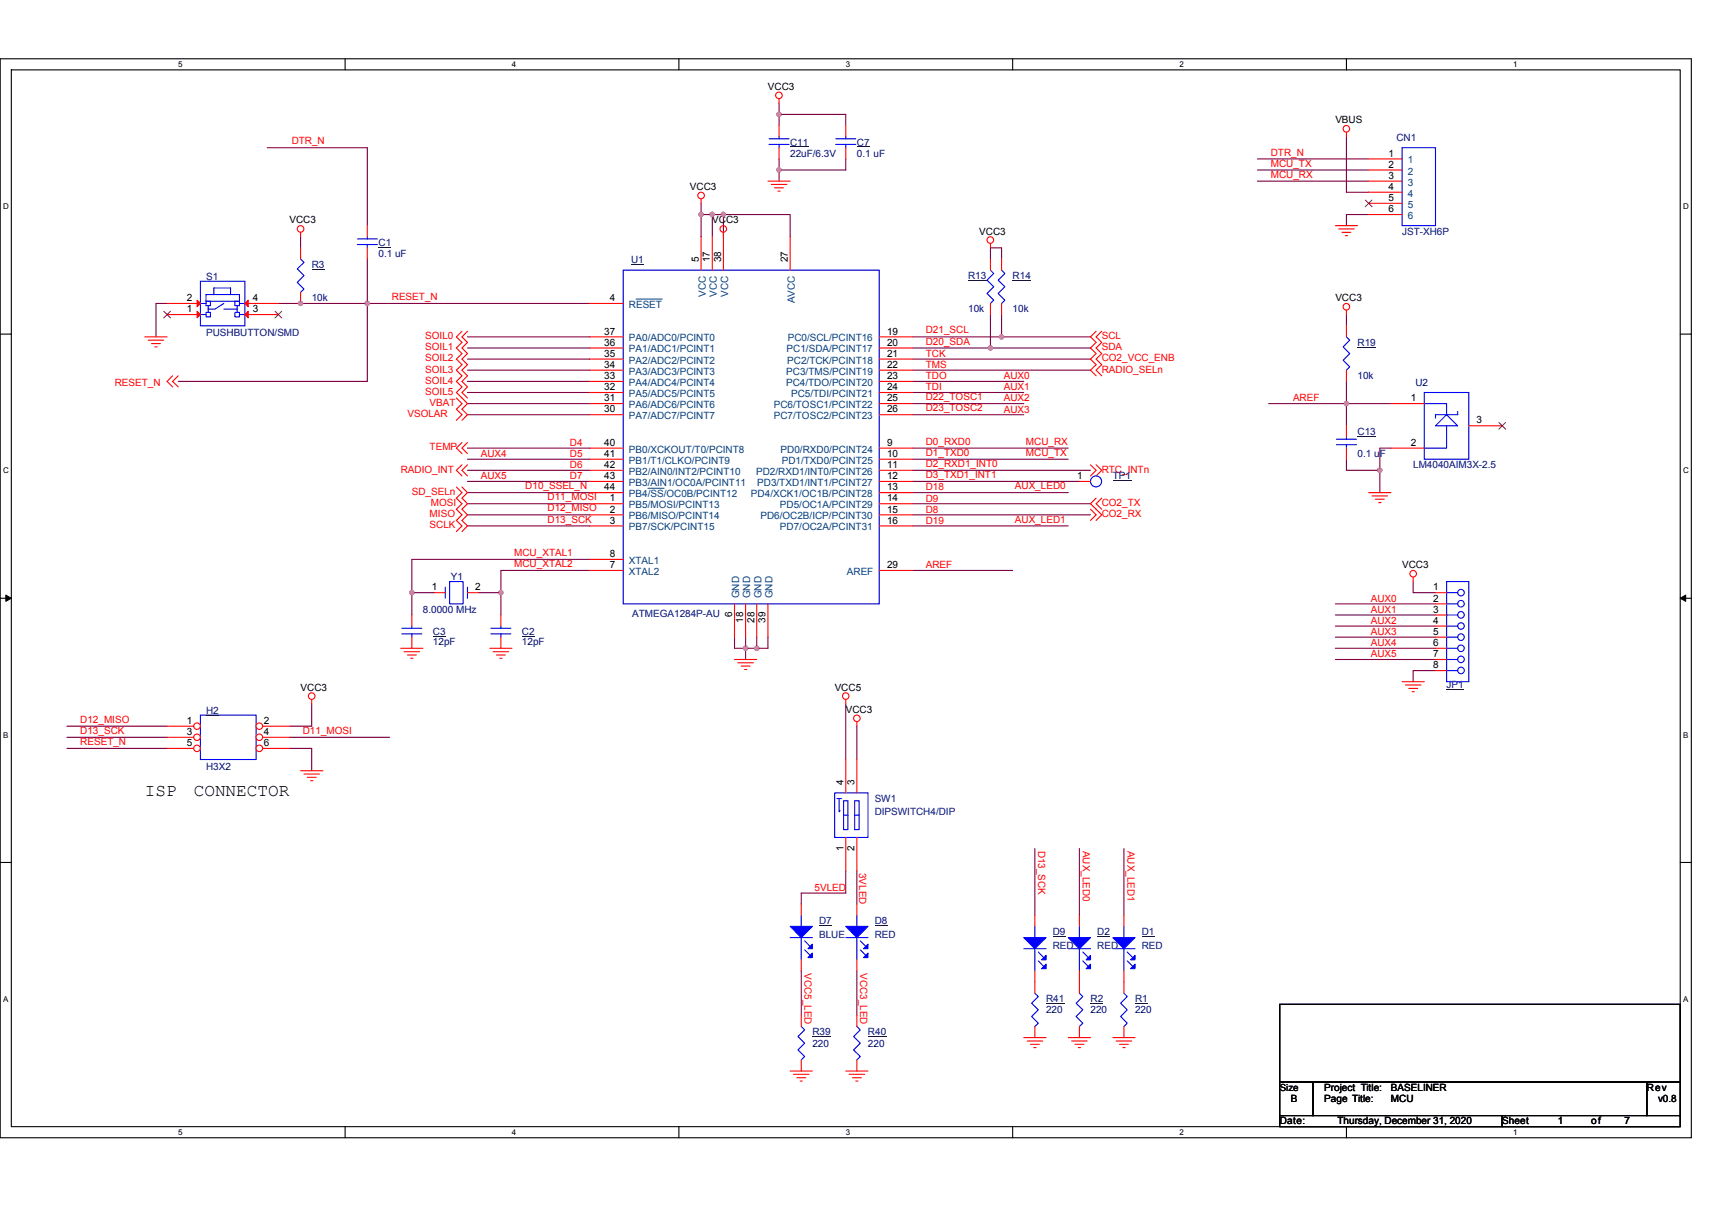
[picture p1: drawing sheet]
<svg xmlns="http://www.w3.org/2000/svg" width="297mm" height="210mm" viewBox="0 0 297 210" stroke-linecap="round" stroke-linejoin="round" font-family="sans-serif">
<path d="M0 10.2h293.5v187.2h-293.5zM2 12.1h289.5v183.4h-289.5z" fill="none" stroke="#000" stroke-width=".19"/>
<g fill="#fff">
<path d="M30.9 10.4h.8v1.6h-.8z"/>
<path d="M30.9 195.7h.8v1.6h-.8z"/>
</g>
<path d="M59.9 10.2v1.9M59.9 195.5v1.9" fill="none" stroke="#000" stroke-width=".19"/>
<g fill="#fff">
<path d="M88.8 10.4h.8v1.6h-.8z"/>
<path d="M88.8 195.7h.8v1.6h-.8z"/>
</g>
<path d="M117.8 10.2v1.9M117.8 195.5v1.9" fill="none" stroke="#000" stroke-width=".19"/>
<g fill="#fff">
<path d="M146.7 10.4h.8v1.6h-.8z"/>
<path d="M146.7 195.7h.8v1.6h-.8z"/>
</g>
<path d="M175.7 10.2v1.9M175.7 195.5v1.9" fill="none" stroke="#000" stroke-width=".19"/>
<g fill="#fff">
<path d="M204.7 10.4h.7v1.6h-.7z"/>
<path d="M204.7 195.7h.7v1.6h-.7z"/>
</g>
<path d="M233.6 10.2v1.9M233.6 195.5v1.9" fill="none" stroke="#000" stroke-width=".19"/>
<g fill="#fff">
<path d="M262.6 10.4h.7v1.6h-.7z"/>
<path d="M262.6 195.7h.7v1.6h-.7z"/>
<path d="M.5 35.1h1v1.5h-1z"/>
<path d="M292 35.1h1v1.5h-1z"/>
<path d="M.5 80.9h1v1.5h-1z"/>
<path d="M292 80.9h1v1.5h-1z"/>
</g>
<path d="M0 58h2M291.5 58h2" fill="none" stroke="#000" stroke-width=".19"/>
<g fill="#fff">
<path d="M.5 126.7h.9v1.6h-.9z"/>
<path d="M292 126.7h.9v1.6h-.9z"/>
</g>
<path d="M0 103.8h2M291.5 103.8h2" fill="none" stroke="#000" stroke-width=".19"/>
<path d="M1 103.3l1 .5-1 .6zM291.5 103.8l1-.5v1.1z" fill="#000" stroke="#000" stroke-width=".17"/>
<g fill="#fff">
<path d="M.5 172.6h.9v1.5h-.9z"/>
<path d="M292 172.6h.9v1.5h-.9z"/>
</g>
<path d="M0 149.7h2M291.5 149.7h2M222 174.3h69.5v13.5h-69.5zM222 187.8h5.8v5.8h-5.8zM222 193.6h38.6v1.9h-38.6zM227.8 187.8h57.9v5.8h-57.9zM260.6 193.6h30.9v1.9h-30.9zM285.7 187.8h5.8v5.8h-5.8z" fill="none" stroke="#000" stroke-width=".19"/>
<g fill="none" stroke="#800040" stroke-width=".19">
<path d="M135.2 19.9v1.9M135.2 17.9v2M135.2 19.9h11.5v1.9M46.4 25.6h17.3v13.6M121.6 35.3v1.9h2M121.6 37.2v3.9M123.6 37.2h1.9M123.6 37.2v3.9M125.5 37.2h11.6v3.9M125.5 37.2v3.9M135.2 27.6v1.9M135.2 29.5v1.9"/>
<path d="M146.7 27.6v1.9h-11.5M218.2 29.5h19.3M218.2 27.6h19.3M218.2 31.4h19.3M233.6 23.7v9.7h3.9M237.5 37.2h-3.9v2M29 52.7h-1.9v5.8M48.3 52.7h15.4M52.2 41.1v1.9M63.7 52.7v13.5h-32.8M63.7 44.9v7.8M63.7 52.7h38.6"/>
<path d="M81.1 58.5h21.2M158.3 58.5h15.5M171.8 54.6v5.8h17.4M171.8 44.9v-1.9h2v1.9M173.8 58.5h15.4M173.8 54.6v3.9M233.6 54.6v1.9M81.1 68.1h21.2M81.1 77.8h21.2M81.1 79.7h21.2M81.1 70h21.2M81.1 72h21.2"/>
<path d="M81.1 64.2h21.2M81.1 66.2h21.2M81.1 62.3h21.2M81.1 60.4h21.2M158.3 68.1h19.3M158.3 66.2h19.3M158.3 70h19.3M158.3 72h19.3M158.3 64.2h30.9M158.3 62.3h30.9M158.3 79.7h27.1M158.3 77.8h27.1"/>
<path d="M158.3 60.4h13.5M220.1 70h13.5v3.9M233.6 79.7v1.9h5.8M233.6 66.2v3.8h7.7M241.3 77.8h-1.9v3.8M81.1 85.5h21.2M81.1 83.5h21.2M81.1 89.3h21.2M81.1 87.4h21.2M81.1 91.3h21.2M81.1 81.6h21.2M102.3 97.1h-30.8v5.7"/>
<path d="M102.3 99h-15.4v3.8M158.3 83.5h29M158.3 81.6h30.9M158.3 89.3h30.9M158.3 87.4h30.9M158.3 99h17.4M158.3 85.5h27.1M158.3 91.3h27.1M239.4 81.6v3.9M71.5 102.8h3.8M71.5 102.8v3.9M83 102.8h3.9"/>
<path d="M86.9 102.8v3.9M127.4 110.6v1.9h2M129.4 110.6v1.9M129.4 112.5h1.9M129.4 112.5v1.9M131.3 110.6v1.9M133.2 110.6v1.9h-1.9M231.7 106.7h17.4M231.7 108.6h17.4M231.7 110.6h17.4M231.7 112.5h17.4M231.7 114.4h17.4"/>
<path d="M231.7 104.8h17.4M245.2 100.9v1.9h3.9M249.1 116.4h-3.9v1.9M11.6 126h17.4M11.6 128h17.4M11.6 129.9h17.4M50.2 128h17.4M50.2 129.9h3.9v3.9M54.1 122.2v3.8h-3.9M146.7 122.2v9.6M148.7 126v5.8M146.7 151.1v3.9h-7.7v1.9"/>
<path d="M148.7 151.1v5.8M179.6 147.3v11.5M187.3 147.3v11.5M195 147.3v11.5M139 168.5v7.7M148.7 168.5v7.7"/>
</g>
<g fill="#f0f" stroke="#f0f" stroke-width=".19">
<circle cx="121.6" cy="37.2" r=".38"/>
<circle cx="125.5" cy="37.2" r=".38"/>
<circle cx="123.6" cy="37.2" r=".38"/>
<circle cx="129.3" cy="112.5" r=".38"/>
<circle cx="131.3" cy="112.5" r=".38"/>
<circle cx="171.8" cy="60.4" r=".38"/>
<circle cx="173.8" cy="58.4" r=".38"/>
<circle cx="63.7" cy="52.6" r=".38"/>
<circle cx="52.1" cy="52.6" r=".38"/>
<circle cx="135.2" cy="19.8" r=".38"/>
<circle cx="135.2" cy="29.5" r=".38"/>
<circle cx="86.9" cy="102.8" r=".38"/>
<circle cx="71.4" cy="102.8" r=".38"/>
<circle cx="239.4" cy="81.6" r=".38"/>
<circle cx="233.6" cy="70" r=".38"/>
</g>
<g fill="none" stroke="#f00" stroke-width=".19">
<path d="M135.2 17.1v.8M63.7 39.2v1.9M121.6 34.5v.8M133.2 31.4h3.9M133.8 32h2.7M134.4 32.6h1.5M135 33.2h.4M146.7 21.8v1.9M146.7 25.6v2M231.7 39.2h3.8M232.3 39.7h2.7M233.6 22.9v.8"/>
<path d="M237.5 27.6h5.8M237.5 29.5h5.8M237.5 31.4h5.8M237.5 33.4h5.8M237.5 35.3h5.8M237.5 37.2h5.8M25.1 58.5h3.9M25.7 59h2.7M26.3 59.6h1.5M29 54.6h5.8M29 52.7h5.8M42.5 54.6h5.8"/>
<path d="M42.5 52.7h5.8M52.2 40.3v.8M52.2 43v1.9M52.2 50.7v2M63.7 43v1.9M80.2 57.5l-1 1 1 .9-1 1 1 1-1 .9 1 1-1 .9 1 1-1 1 1 .9-1 1 1.9 1.9-.9 1 .9 1-.9 .9M81.1 57.5l-.9 1 .9 .9-.9 1 .9 1-.9 .9 .9 1-.9 .9 .9 1-.9 1 .9 .9-.9 1 .9 1M102.3 52.7h5.8M102.3 58.5h5.8M121.6 41.1v5.8M123.6 41.1v5.8M125.5 40.3v6.6"/>
<path d="M137.1 41.1v5.8M152.5 58.5h5.8M171.8 42.2v.8M173.8 44.9v2M173.8 52.7v1.9M190.2 57.5l-1 1 1 .9-1 1 1 1-1 .9 1 1-1 .9 1 1M191.2 57.5l-1 1 1 .9-1 1 1 1-1 .9 1 1-1 .9 1 1M232.9 40.3h1.5M233.4 40.9h.4M233.6 53.8v.8M26.9 60.2h.4M29.9 65.2l-.9 1 .9 .9"/>
<path d="M30.9 65.2l-1 1 1 .9M79.2 69.1l1 .9-1 1 1 1-1 .9M80.2 76.8l-1 1 1 .9M81.1 76.8l-.9 1 .9 .9M102.3 72h5.8M102.3 70h5.8M102.3 68.1h5.8M102.3 66.2h5.8M102.3 64.2h5.8M102.3 62.3h5.8M102.3 60.4h5.8M102.3 77.8h5.8"/>
<path d="M102.3 79.7h5.8M152.5 77.8h5.8M152.5 79.7h5.8M152.5 66.2h5.8M152.5 68.1h5.8M152.5 70h5.8M152.5 72h5.8M152.5 60.4h5.8M152.5 62.3h5.8M152.5 64.2h5.8M233.6 73.9v1.9M233.6 77.8v1.9"/>
<path d="M79.2 84.5l1 1-1 .9 1 1-1 1 1 .9-1 1 1 1-1 .9M80.2 84.5l.9 1-.9 .9 .9 1-.9 1 .9 .9-.9 1 .9 1-.9 .9M80.2 80.7l-1 .9 1 1M81.1 80.7l-.9 .9 .9 1M102.3 87.4h5.8M102.3 89.3h5.8M102.3 91.3h5.8M102.3 99h5.8M102.3 97.1h5.8M102.3 81.6h5.8M102.3 83.5h5.8M102.3 85.5h5.8"/>
<path d="M152.5 81.6h5.8M152.5 99h5.8M152.5 85.5h5.8M152.5 87.4h5.8M152.5 89.3h5.8M152.5 91.3h5.8M152.5 83.5h5.8M189.2 88.4l1 .9-1 1M189.2 80.7l1 .9-1 1M190.2 86.4l-1 1 2 1.9-1 1M190.2 80.7l1 .9-1 1M191.2 86.4l-1 1 1 1"/>
<path d="M237.5 85.5h3.8M238.1 86.1h2.6M238.6 86.6h1.6M239.2 87.2h.4M69.5 112.5h3.9M70.1 113.1h2.7M70.7 113.7h1.5M71.3 114.2h.3M75.3 102.8h2M81.1 102.8h1.9M85 112.5h3.8M85.6 113.1h2.7"/>
<path d="M86.1 113.7h1.6M86.7 114.2h.4M86.9 106.7v1.9M86.9 110.6v1.9M127.4 114.4h3.9M127.4 104.8v5.8M128 115h2.7M128.6 115.6h1.6M129.2 116.2h.4M129.4 104.8v5.8M131.3 104.8v5.8M133.2 104.8v5.8"/>
<path d="M243.3 118.3h3.8M243.8 118.9h2.7M244.4 119.5h1.6M245.2 100.2v.7M249.1 106.7h1.9M249.1 104.8h1.9M249.1 102.8h1.9M249.1 108.6h1.9M249.1 110.6h1.9M249.1 112.5h1.9M249.1 114.4h1.9M249.1 116.4h1.9"/>
<path d="M52.2 133.8h3.8M52.7 134.3h2.7M53.3 134.9h1.6M53.9 135.5h.4M54.1 121.4v.8M146.7 121.4v.8M146.7 131.8v5.8M148.7 125.2v.8M148.7 131.8v5.8M245 120h.4M139 156.9v1.9M146.7 145.3v5.8"/>
<path d="M148.7 145.3v5.8M187.3 158.8v2M195 158.8v2M139 166.6v1.9M148.7 176.2v1.9M179.6 170.4v2M179.6 178.1v2M187.3 168.5v3.9M187.3 178.1v2M195 168.5v1.9M137.1 185.9h3.8M137.7 186.4h2.7"/>
<path d="M138.3 187h1.5M138.8 187.6h.4M146.7 185.9h3.9M147.3 186.4h2.7M147.9 187h1.6M148.5 187.6h.4M148.7 183.9v2M177.6 180.1h3.9M178.2 180.7h2.7M178.8 181.2h1.5M179.4 181.8h.4M185.4 180.1h3.8"/>
<path d="M185.9 180.7h2.7M186.5 181.2h1.6M187.1 181.8h.4M193.1 180.1h3.8M193.7 180.7h2.7M194.2 181.2h1.6M194.8 181.8h.4"/>
<circle cx="135.1" cy="16.5" r=".57"/>
<circle cx="52.2" cy="39.7" r=".57"/>
<circle cx="121.6" cy="33.9" r=".57"/>
<circle cx="125.5" cy="39.7" r=".57"/>
<circle cx="233.6" cy="22.3" r=".57"/>
<circle cx="171.8" cy="41.7" r=".57"/>
<circle cx="233.6" cy="53.2" r=".57"/>
<circle cx="245.2" cy="99.6" r=".57"/>
<circle cx="54.1" cy="120.8" r=".57"/>
<circle cx="146.7" cy="120.8" r=".57"/>
<circle cx="148.7" cy="124.7" r=".57"/>
</g>
<g fill="none" stroke="#00f" stroke-width=".19">
<path d="M145 25.1h3.5M145 24.1h3.5M146.7 23.7v.4M146.7 25.1v.5M243.3 25.6h5.8v13.6h-5.8zM34.8 52.7h.9M34.8 48.8h7.7v7.7h-7.7zM35.7 52.7v.3h.4M35.7 52.3h.8v.7h-.4M35.7 52.3v.4M35.7 52.3v-1.2h5.8v1.2M35.7 52.3h5.8"/>
<path d="M36.1 54.2h.4v.8h-.8v-.4M36.1 53v1.2M36.1 54.2h-.4v.4h-.9M37.1 51.1v-1.1h2.9v1.1M38.8 52.7l-1.5 .9h-1.2M38.8 53.6h2.3M41.1 53v1.2M41.5 52.7h1M41.5 52.7v.3h-.4M41.5 52.3v.4M41.5 52.3h-.7v.7h.3M41.5 54.6v.4h-.7v-.8h.7v.4h1"/>
<path d="M52.2 44.9l.5 .6-1.1 1.2 1.1 1.1-1.1 1.2 1.1 1.2-.5 .5M62 42.4h3.5M62 41.5h3.5M63.7 41.1v.4M63.7 42.4v.6M108.1 46.9h44.4v57.9h-44.4zM173.8 46.9l.5 .6-1.1 1.1 1.1 1.2-1.1 1.1 1.1 1.2-.5 .6M231.9 77.2h3.4M231.9 76.2h3.4M233.6 75.8v.4M233.6 77.2v.6M77.3 101.9v1.9"/>
<path d="M78 100.9h2.3v3.9h-2.3zM81.1 101.9v1.9M85.2 110h3.4M85.2 109h3.4M86.9 108.6v.4M86.9 110v.6M251 100.9h3.8v17.4h-3.8zM251 108.6h1.9M251 106.7h1.9M251 104.8h1.9M251 102.8h1.9M251 110.6h1.9"/>
<path d="M251 112.5h1.9M251 114.4h1.9M251 116.4h1.9M34.8 124.1h9.6v7.7h-9.6zM144.8 137.6h5.8v7.7h-5.8zM145.2 138.6h.8M145.6 138.6v2.3l.2-.2M146.4 139h.7v5h-.7zM148.3 139h.8v5h-.8zM139 158.8v2M146.4 141.5h.7M148.3 141.5h.8"/>
<path d="M137.1 162.7h3.8M139 162.7v3.9M139.6 163.3l1 1M139.6 164.8l1 1M148.7 178.1l.6 .6-1.2 1.2 1.2 1.1-1.2 1.2 1.2 1.1-.6 .6M179.6 172.4l.5 .5-1.1 1.2 1.1 1.1-1.1 1.2 1.1 1.2-.5 .5M185.4 164.6h3.8M187.3 172.4l.6 .5-1.2 1.2 1.2 1.1-1.2 1.2 1.2 1.2-.6 .5M187.3 160.8v1.9M187.3 164.6v3.9M187.9 165.2l.9 1M187.9 166.8l.9 .9"/>
<path d="M193.1 164.6h3.8M195 160.8v1.9M195 164.6v3.9M195.6 165.2l1 1M195.6 166.8l1 .9"/>
<circle cx="253.5" cy="106.7" r=".57"/>
<circle cx="253.5" cy="116.4" r=".57"/>
<circle cx="253.5" cy="104.8" r=".57"/>
<circle cx="253.5" cy="102.8" r=".57"/>
<circle cx="253.5" cy="114.4" r=".57"/>
<circle cx="253.5" cy="110.6" r=".57"/>
<circle cx="253.5" cy="112.5" r=".57"/>
<circle cx="253.5" cy="108.6" r=".57"/>
</g>
<g fill="#f00" stroke="#f00" stroke-width=".19">
<path d="M34.2 54l.6 .6-.6 .6z"/>
<path d="M42.5 54.6l.6-.6v1.2z"/>
<path d="M34.2 52.1l.6 .6-.6 .5z"/>
<path d="M42.5 52.7l.6-.6v1.1z"/>
</g>
<path d="M236.9 34.7l1.2 1.2M238 34.7l-1.1 1.2M28.4 54l1.2 1.2M29.6 54l-1.2 1.2M47.7 54l1.2 1.2M48.9 54l-1.2 1.2" fill="none" stroke="#804000" stroke-width=".17"/>
<g fill="none" stroke="#000080" stroke-width=".17">
<path d="M148.7 25.5h2.2M54.1 46.7h2.2M65.7 42.9h2.2M109.5 46h2.2M175.7 48.7h3.2M235.5 75.7h3.2M90.6 110.4h2.2M251 119.7h3M35.7 124.2h2.3M142.1 160.6h2.2M150.6 179.9h3.2M181.5 174.2h3.2"/>
<path d="M189.2 174.2h2.2M190.4 162.6h2.2M198.1 162.6h2.2"/>
</g>
<g fill="#00f" stroke="#00f" stroke-width=".19">
<path d="M193.1 162.7h3.8l-1.9 1.9z" fill-rule="evenodd"/>
<path d="M196.9 165.8v.8h-.7z" fill-rule="evenodd"/>
<path d="M196.9 167.3v.8h-.7z" fill-rule="evenodd"/>
<path d="M185.4 162.7h3.8l-1.9 1.9z" fill-rule="evenodd"/>
<path d="M189.2 165.8v.8h-.8z" fill-rule="evenodd"/>
<path d="M189.2 167.3v.8h-.8z" fill-rule="evenodd"/>
<path d="M137.1 160.8h3.8l-1.9 1.9z" fill-rule="evenodd"/>
<path d="M140.9 163.9v.7h-.7z" fill-rule="evenodd"/>
<path d="M140.9 165.4v.8h-.7z" fill-rule="evenodd"/>
</g>
<path d="M110.4 51.9h4.5M112.4 84.7h2.8" fill="none" stroke="#004080" stroke-width=".17"/>
<circle cx="34.2" cy="126" r=".57" fill="#fff" stroke="#f00" stroke-width=".19"/>
<path d="M29 126h4.6" fill="none" stroke="#f00" stroke-width=".19"/>
<circle cx="45" cy="126" r=".57" fill="#fff" stroke="#f00" stroke-width=".19"/>
<path d="M45.6 126h4.6" fill="none" stroke="#f00" stroke-width=".19"/>
<circle cx="34.2" cy="127.9" r=".57" fill="#fff" stroke="#f00" stroke-width=".19"/>
<path d="M29 128h4.6" fill="none" stroke="#f00" stroke-width=".19"/>
<circle cx="45" cy="127.9" r=".57" fill="#fff" stroke="#f00" stroke-width=".19"/>
<path d="M45.6 128h4.6" fill="none" stroke="#f00" stroke-width=".19"/>
<circle cx="34.2" cy="129.9" r=".57" fill="#fff" stroke="#f00" stroke-width=".19"/>
<path d="M29 129.9h4.6" fill="none" stroke="#f00" stroke-width=".19"/>
<circle cx="45" cy="129.9" r=".57" fill="#fff" stroke="#f00" stroke-width=".19"/>
<g fill="none" stroke="#f00" stroke-width=".19">
<path d="M135.2 21.8v1.9M135.2 25.6v2M171.8 44.9v2M171.8 52.7v1.9M233.6 56.5v2M233.6 64.2v2M241.3 70h5.8M241.3 77.8h5.8M254.8 73.9h5.8M187.3 83.5h1.9M71.5 106.7v1.9M71.5 110.6v1.9"/>
<path d="M45.6 129.9h4.6M148.7 156.9v1.9M179.6 158.8v2M139 176.2v1.9M148.7 166.6v1.9M179.6 168.5v1.9M195 170.4v2M195 178.1v2M139 183.9v2"/>
</g>
<g fill="none" stroke="#00f" stroke-width=".19">
<path d="M133.4 25.1h3.5M133.4 24.1h3.5M135.2 23.7v.4M135.2 25.1v.5M171.8 46.9l.6 .6-1.1 1.1 1.1 1.2-1.1 1.1 1.1 1.2-.6 .6M233.6 58.5l.6 .5-1.2 1.2 1.2 1.2-1.2 1.1 1.2 1.2-.6 .5M247.1 70h3.9v2M247.1 68.1h7.7v11.6h-7.7zM249.1 72h.1M249.1 72v.6M249.1 73.9l1.9-1.9 1.9 1.9zM251 73.9v3.9h-3.9"/>
<path d="M252.9 71.4v.6h-3.8M69.7 110h3.5M69.7 109h3.5M71.5 108.6v.4M71.5 110v.6M148.7 158.8v2M139 178.1l.6 .6-1.2 1.2 1.2 1.1-1.2 1.2 1.2 1.1-.6 .6M146.7 162.7h3.9M148.7 162.7v3.9M149.3 163.3l.9 1M149.3 164.8l.9 1M177.6 164.6h3.9"/>
<path d="M179.6 160.8v1.9M179.6 164.6v3.9M180.1 165.2l1 1M180.1 166.8l1 .9M195 172.4l.6 .5-1.2 1.2 1.2 1.1-1.2 1.2 1.2 1.2-.6 .5"/>
<circle cx="190.2" cy="83.5" r=".96"/>
</g>
<path d="M137.1 25.5h3.2M168 48.7h3.2M235.5 60.3h3.2M193.1 83.4h3.2M75.1 110.4h2.2M140.9 179.9h3.2M151.8 160.6h2.2M182.6 162.6h2.3M196.9 174.2h2.3" fill="none" stroke="#000080" stroke-width=".17"/>
<g fill="#00f" stroke="#00f" stroke-width=".19">
<path d="M177.6 162.7h3.9l-1.9 1.9z" fill-rule="evenodd"/>
<path d="M180.7 166.6l.8-.8v.8z" fill-rule="evenodd"/>
<path d="M180.7 168.1l.8-.8v.8z" fill-rule="evenodd"/>
<path d="M146.7 160.8h3.9l-1.9 1.9z" fill-rule="evenodd"/>
<path d="M150.6 163.9v.7h-.8z" fill-rule="evenodd"/>
<path d="M150.6 165.4v.8h-.8z" fill-rule="evenodd"/>
</g>
<path d="M260.1 73.3l1.1 1.2M261.2 73.3l-1.1 1.2" fill="none" stroke="#804000" stroke-width=".17"/>
<g fill="#f0f" stroke="#f0f" stroke-width=".19">
<circle cx="121.6" cy="37.2" r=".38"/>
<circle cx="125.5" cy="37.2" r=".38"/>
<circle cx="123.6" cy="37.2" r=".38"/>
<circle cx="129.3" cy="112.5" r=".38"/>
<circle cx="131.3" cy="112.5" r=".38"/>
<circle cx="171.8" cy="60.4" r=".38"/>
<circle cx="173.8" cy="58.4" r=".38"/>
<circle cx="63.7" cy="52.6" r=".38"/>
<circle cx="52.1" cy="52.6" r=".38"/>
<circle cx="135.2" cy="19.8" r=".38"/>
<circle cx="135.2" cy="29.5" r=".38"/>
<circle cx="86.9" cy="102.8" r=".38"/>
<circle cx="71.4" cy="102.8" r=".38"/>
<circle cx="239.4" cy="81.6" r=".38"/>
<circle cx="233.6" cy="70" r=".38"/>
</g>
<g font-size="3.1">
<text x="25.1" y="138.1">ISP</text>
<text x="33.6" y="138.1">CONNECTOR</text>
</g>
<g font-size="1.7">
<text x="133.2" y="15.6">VCC3</text>
<text x="231.7" y="21.4">VBUS</text>
<text x="240.9" y="27.2">1</text>
<text x="240.9" y="29.1">2</text>
<text x="119.7" y="33">VCC3</text>
<text x="240.9" y="31">3</text>
<text x="240.9" y="33">4</text>
<text x="240.9" y="34.9">5</text>
<text x="50.2" y="38.8">VCC3</text>
<text x="123.6" y="38.8">VCC3</text>
<text x="169.9" y="40.7">VCC3</text>
<text x="240.9" y="36.8">6</text>
<text x="121.2" y="45.5" transform="rotate(-90 121.2 45.5)">5</text>
<text x="123.2" y="45.5" transform="rotate(-90 123.2 45.5)">17</text>
<text x="125.1" y="45.5" transform="rotate(-90 125.1 45.5)">38</text>
<text x="136.7" y="45.5" transform="rotate(-90 136.7 45.5)">27</text>
<text x="32.4" y="52.3">2</text>
<text x="43.9" y="52.3">4</text>
<text x="105.8" y="52.3">4</text>
<text x="231.7" y="52.3">VCC3</text>
<text x="32.4" y="54.2">1</text>
<text x="43.9" y="54.2">3</text>
<text x="104.8" y="60">36</text>
<text x="104.8" y="58.1">37</text>
<text x="153.9" y="58.1">19</text>
<text x="153.9" y="60">20</text>
<text x="104.8" y="65.8">33</text>
<text x="104.8" y="63.8">34</text>
<text x="104.8" y="61.9">35</text>
<text x="153.9" y="61.9">21</text>
<text x="153.9" y="63.8">22</text>
<text x="153.9" y="65.8">23</text>
<text x="104.8" y="71.6">30</text>
<text x="104.8" y="69.6">31</text>
<text x="104.8" y="67.7">32</text>
<text x="153.9" y="69.6">25</text>
<text x="153.9" y="71.6">26</text>
<text x="153.9" y="67.7">24</text>
<text x="244.8" y="69.6">1</text>
<text x="104.8" y="77.4">40</text>
<text x="153.9" y="77.4">9</text>
<text x="244.8" y="77.4">2</text>
<text x="256.2" y="73.5">3</text>
<text x="104.8" y="79.3">41</text>
<text x="104.8" y="81.2">42</text>
<text x="104.8" y="83.1">43</text>
<text x="153.9" y="79.3">10</text>
<text x="153.9" y="83.1">12</text>
<text x="153.9" y="81.2">11</text>
<text x="186.9" y="83.1">1</text>
<text x="104.8" y="85.1">44</text>
<text x="105.8" y="87">1</text>
<text x="105.8" y="88.9">2</text>
<text x="153.9" y="87">14</text>
<text x="153.9" y="88.9">15</text>
<text x="153.9" y="85.1">13</text>
<text x="105.8" y="90.9">3</text>
<text x="153.9" y="90.9">16</text>
<text x="105.8" y="98.6">7</text>
<text x="105.8" y="96.7">8</text>
<text x="153.9" y="98.6">29</text>
<text x="243.3" y="98.6">VCC3</text>
<text x="74.9" y="102.4">1</text>
<text x="82.5" y="102.4">2</text>
<text x="127" y="107.1" transform="rotate(-90 127 107.1)">6</text>
<text x="248.7" y="106.3">3</text>
<text x="248.7" y="104.4">2</text>
<text x="248.7" y="102.4">1</text>
<text x="129" y="108.1" transform="rotate(-90 129 108.1)">18</text>
<text x="130.9" y="108.1" transform="rotate(-90 130.9 108.1)">28</text>
<text x="132.8" y="108.1" transform="rotate(-90 132.8 108.1)">39</text>
<text x="248.7" y="108.2">4</text>
<text x="248.7" y="110.2">5</text>
<text x="248.7" y="112.1">6</text>
<text x="52.2" y="119.8">VCC3</text>
<text x="144.8" y="119.8">VCC5</text>
<text x="248.7" y="114">7</text>
<text x="248.7" y="116">8</text>
<text x="32.4" y="125.6">1</text>
<text x="45.8" y="125.6">2</text>
<text x="146.7" y="123.7">VCC3</text>
<text x="32.4" y="127.6">3</text>
<text x="32.4" y="129.5">5</text>
<text x="45.8" y="127.6">4</text>
<text x="45.8" y="129.5">6</text>
<text x="146.3" y="136.2" transform="rotate(-90 146.3 136.2)">4</text>
<text x="148.3" y="136.2" transform="rotate(-90 148.3 136.2)">3</text>
<text x="146.3" y="147.6" transform="rotate(-90 146.3 147.6)">1</text>
<text x="148.3" y="147.6" transform="rotate(-90 148.3 147.6)">2</text>
<text x="222" y="189.3">Size</text>
<text x="224" y="191.3">B</text>
<text x="229.8" y="189.3">Project Title:</text>
<text x="229.8" y="191.3">Page Title:</text>
<text x="241.3" y="189.3">BASELINER</text>
<text x="241.3" y="191.3">MCU</text>
<text x="285.7" y="189.3">Rev</text>
<text x="287.7" y="191.3">v0.8</text>
<text x="222" y="195.1">Date:</text>
<text x="232.1" y="195.1">Thursday, December 31, 2020</text>
<text x="260.6" y="195.1">Sheet</text>
<text x="270.3" y="195.1">1</text>
<text x="276.1" y="195.1">of</text>
<text x="281.9" y="195.1">7</text>
</g>
<g font-size="1.7" fill="#f00">
<text x="50.6" y="25">DTR_N</text>
<text x="220.5" y="28.9">MCU_TX</text>
<text x="220.5" y="27">DTR_N</text>
<text x="220.5" y="30.8">MCU_RX</text>
<text x="68" y="52.1">RESET_N</text>
<text x="73.8" y="58.8">SOIL0</text>
<text x="160.6" y="59.8">D20_SDA</text>
<text x="160.6" y="57.9">D21_SCL</text>
<text x="191.2" y="58.8">SCL</text>
<text x="73.8" y="60.8">SOIL1</text>
<text x="73.8" y="62.7">SOIL2</text>
<text x="73.8" y="64.6">SOIL3</text>
<text x="160.6" y="63.9">TMS</text>
<text x="160.6" y="61.9">TCK</text>
<text x="160.6" y="65.8">TDO</text>
<text x="174.2" y="65.8">AUX0</text>
<text x="191.2" y="62.7">CO2_VCC_ENB</text>
<text x="191.2" y="64.6">RADIO_SELn</text>
<text x="191.2" y="60.8">SDA</text>
<text x="19.9" y="67">RESET_N</text>
<text x="73.8" y="66.6">SOIL4</text>
<text x="73.8" y="68.5">SOIL5</text>
<text x="74.5" y="70.4">VBAT</text>
<text x="160.6" y="67.7">TDI</text>
<text x="160.6" y="69.4">D22_TOSC1</text>
<text x="160.6" y="71.4">D23_TOSC2</text>
<text x="174.2" y="69.7">AUX2</text>
<text x="174.2" y="71.6">AUX3</text>
<text x="174.2" y="67.7">AUX1</text>
<text x="224.3" y="69.7">AREF</text>
<text x="70.7" y="72.3">VSOLAR</text>
<text x="98.9" y="77.4">D4</text>
<text x="160.6" y="77.2">D0_RXD0</text>
<text x="178" y="77.2">MCU_RX</text>
<text x="69.5" y="82">RADIO_INT</text>
<text x="74.5" y="78.1">TEMP</text>
<text x="83.4" y="83.2">AUX5</text>
<text x="83.4" y="79.3">AUX4</text>
<text x="98.9" y="83.2">D7</text>
<text x="98.9" y="79.3">D5</text>
<text x="98.9" y="81.2">D6</text>
<text x="160.6" y="79.1">D1_TXD0</text>
<text x="160.6" y="83">D3_TXD1_INT1</text>
<text x="160.6" y="81">D2_RXD1_INT0</text>
<text x="178" y="79.1">MCU_TX</text>
<text x="191.2" y="82">RTC_INTn</text>
<text x="71.5" y="85.9">SD_SELn</text>
<text x="74.5" y="89.7">MISO</text>
<text x="74.7" y="87.8">MOSI</text>
<text x="91.1" y="84.9">D10_SSEL_N</text>
<text x="95" y="88.8">D12_MISO</text>
<text x="95" y="86.8">D11_MOSI</text>
<text x="160.6" y="85.1">D18</text>
<text x="160.6" y="89">D8</text>
<text x="160.6" y="87">D9</text>
<text x="176.1" y="84.9">AUX_LED0</text>
<text x="191.2" y="87.8">CO2_TX</text>
<text x="191.2" y="89.7">CO2_RX</text>
<text x="74.5" y="91.7">SCLK</text>
<text x="95" y="90.7">D13_SCK</text>
<text x="160.6" y="90.9">D19</text>
<text x="176.1" y="90.7">AUX_LED1</text>
<text x="89.2" y="96.5">MCU_XTAL1</text>
<text x="89.2" y="98.4">MCU_XTAL2</text>
<text x="160.6" y="98.6">AREF</text>
<text x="237.8" y="104.4">AUX0</text>
<text x="237.8" y="106.3">AUX1</text>
<text x="237.8" y="108.3">AUX2</text>
<text x="237.8" y="110.2">AUX3</text>
<text x="237.8" y="112.1">AUX4</text>
<text x="237.8" y="114.1">AUX5</text>
<text x="13.9" y="125.4">D12_MISO</text>
<text x="13.9" y="127.4">D13_SCK</text>
<text x="13.9" y="129.3">RESET_N</text>
<text x="52.5" y="127.4">D11_MOSI</text>
<text x="180.1" y="147.6" transform="rotate(90 180.1 147.6)">D13_SCK</text>
<text x="187.9" y="147.6" transform="rotate(90 187.9 147.6)">AUX_LED0</text>
<text x="195.6" y="147.6" transform="rotate(90 195.6 147.6)">AUX_LED1</text>
<text x="141.3" y="154.6">5VLED</text>
<text x="149.1" y="151.5" transform="rotate(90 149.1 151.5)">3VLED</text>
<text x="139.6" y="168.9" transform="rotate(90 139.6 168.9)">VCC5_LED</text>
<text x="149.3" y="168.9" transform="rotate(90 149.3 168.9)">VCC3_LED</text>
</g>
<g font-size="1.7" fill="#000080">
<text x="137.1" y="25.3">C11</text>
<text x="137.1" y="27.2">22uF/6.3V</text>
<text x="148.7" y="25.3">C7</text>
<text x="148.7" y="27.2">0.1 uF</text>
<text x="242.3" y="24.5">CN1</text>
<text x="243.3" y="40.7">JST-XH6P</text>
<text x="54.1" y="46.5">R3</text>
<text x="65.7" y="42.6">C1</text>
<text x="65.7" y="44.6">0.1 uF</text>
<text x="109.5" y="45.7">U1</text>
<text x="35.7" y="48.6">S1</text>
<text x="54.1" y="52.3">10k</text>
<text x="168" y="48.4">R13</text>
<text x="175.7" y="48.4">R14</text>
<text x="35.7" y="58.3">PUSHBUTTON/SMD</text>
<text x="168" y="54.2">10k</text>
<text x="175.7" y="54.2">10k</text>
<text x="235.5" y="60">R19</text>
<text x="235.5" y="65.8">10k</text>
<text x="245.6" y="67">U2</text>
<text x="235.5" y="75.4">C13</text>
<text x="193.1" y="83.2">TP1</text>
<text x="235.5" y="79.3">0.1 uF</text>
<text x="245.2" y="81.2">LM4040AIM3X-2.5</text>
<text x="78.2" y="100.7">Y1</text>
<text x="73.4" y="106.3">8.0000 MHz</text>
<text x="109.7" y="107.1">ATMEGA1284P-AU</text>
<text x="75.1" y="110.2">C3</text>
<text x="75.1" y="111.9">12pF</text>
<text x="90.6" y="110.2">C2</text>
<text x="90.6" y="111.9">12pF</text>
<text x="251" y="119.5">JP1</text>
<text x="35.7" y="123.9">H2</text>
<text x="35.7" y="133.6">H3X2</text>
<text x="151.8" y="139.1">SW1</text>
<text x="151.8" y="141.5">DIPSWITCH4/DIP</text>
<text x="142.1" y="160.4">D7</text>
<text x="151.8" y="160.4">D8</text>
<text x="142.1" y="162.7">BLUE</text>
<text x="151.8" y="162.7">RED</text>
<text x="182.6" y="162.3">D9</text>
<text x="182.6" y="164.6">RED</text>
<text x="190.4" y="162.3">D2</text>
<text x="190.4" y="164.6">RED</text>
<text x="198.1" y="162.3">D1</text>
<text x="198.1" y="164.6">RED</text>
<text x="181.5" y="173.9">R41</text>
<text x="189.2" y="173.9">R2</text>
<text x="196.9" y="173.9">R1</text>
<text x="140.9" y="179.7">R39</text>
<text x="150.6" y="179.7">R40</text>
<text x="181.5" y="175.8">220</text>
<text x="189.2" y="175.8">220</text>
<text x="196.9" y="175.8">220</text>
<text x="140.9" y="181.6">220</text>
<text x="150.6" y="181.6">220</text>
</g>
<g font-size="1.7" fill="#004080">
<text x="244.2" y="28.4">1</text>
<text x="244.2" y="30.3">2</text>
<text x="244.2" y="32.2">3</text>
<text x="244.2" y="34.1">4</text>
<text x="244.2" y="36.1">5</text>
<text x="244.2" y="38">6</text>
<text x="109.1" y="53.4">RESET</text>
<text x="122.4" y="51.5" transform="rotate(-90 122.4 51.5)">VCC</text>
<text x="124.4" y="51.5" transform="rotate(-90 124.4 51.5)">VCC</text>
<text x="126.3" y="51.5" transform="rotate(-90 126.3 51.5)">VCC</text>
<text x="137.9" y="52.6" transform="rotate(-90 137.9 52.6)">AVCC</text>
<text x="109.1" y="59.2">PA0/ADC0/PCINT0</text>
<text x="136.7" y="59.2">PC0/SCL/PCINT16</text>
<text x="109.1" y="65">PA3/ADC3/PCINT3</text>
<text x="109.1" y="63.1">PA2/ADC2/PCINT2</text>
<text x="109.1" y="61.2">PA1/ADC1/PCINT1</text>
<text x="136.4" y="65">PC3/TMS/PCINT19</text>
<text x="136.5" y="61.2">PC1/SDA/PCINT17</text>
<text x="136.6" y="63.1">PC2/TCK/PCINT18</text>
<text x="109.1" y="70.8">PA6/ADC6/PCINT6</text>
<text x="109.1" y="68.9">PA5/ADC5/PCINT5</text>
<text x="109.1" y="67">PA4/ADC4/PCINT4</text>
<text x="134.3" y="70.8">PC6/TOSC1/PCINT22</text>
<text x="136.4" y="67">PC4/TDO/PCINT20</text>
<text x="137.3" y="68.9">PC5/TDI/PCINT21</text>
<text x="109.1" y="72.7">PA7/ADC7/PCINT7</text>
<text x="134.3" y="72.7">PC7/TOSC2/PCINT23</text>
<text x="109.1" y="78.5">PB0/XCKOUT/T0/PCINT8</text>
<text x="109.1" y="80.5">PB1/T1/CLKO/PCINT9</text>
<text x="109.1" y="82.4">PB2/AIN0/INT2/PCINT10</text>
<text x="131.2" y="82.4">PD2/RXD1/INT0/PCINT26</text>
<text x="135.4" y="78.5">PD0/RXD0/PCINT24</text>
<text x="135.6" y="80.5">PD1/TXD0/PCINT25</text>
<text x="109.1" y="88.2">PB5/MOSI/PCINT13</text>
<text x="109.1" y="84.3">PB3/AIN1/OC0A/PCINT11</text>
<text x="109.1" y="86.3">PB4/SS/OC0B/PCINT12</text>
<text x="130.3" y="86.3">PD4/XCK1/OC1B/PCINT28</text>
<text x="131.4" y="84.3">PD3/TXD1/INT1/PCINT27</text>
<text x="135.3" y="88.2">PD5/OC1A/PCINT29</text>
<text x="109.1" y="90.1">PB6/MISO/PCINT14</text>
<text x="109.1" y="92.1">PB7/SCK/PCINT15</text>
<text x="131.9" y="90.1">PD6/OC2B/ICP/PCINT30</text>
<text x="135.3" y="92.1">PD7/OC2A/PCINT31</text>
<text x="109.1" y="99.8">XTAL2</text>
<text x="109.1" y="97.9">XTAL1</text>
<text x="146.9" y="99.8">AREF</text>
<text x="128.2" y="103.8" transform="rotate(-90 128.2 103.8)">GND</text>
<text x="130.2" y="103.8" transform="rotate(-90 130.2 103.8)">GND</text>
<text x="132.1" y="103.8" transform="rotate(-90 132.1 103.8)">GND</text>
<text x="134" y="103.8" transform="rotate(-90 134 103.8)">GND</text>
</g>
<g font-size="1.4">
<text x="30.9" y="11.7">5</text>
<text x="88.8" y="11.7">4</text>
<text x="146.7" y="11.7">3</text>
<text x="204.7" y="11.7">2</text>
<text x="262.6" y="11.7">1</text>
<text x=".5" y="36.3">D</text>
<text x="292" y="36.3">D</text>
<text x=".5" y="82.1">C</text>
<text x="292" y="82.1">C</text>
<text x=".5" y="128">B</text>
<text x="292" y="128">B</text>
<text x=".5" y="173.8">A</text>
<text x="292" y="173.8">A</text>
<text x="30.9" y="197">5</text>
<text x="88.8" y="197">4</text>
<text x="146.7" y="197">3</text>
<text x="204.7" y="197">2</text>
<text x="262.6" y="197">1</text>
</g>
</svg>
